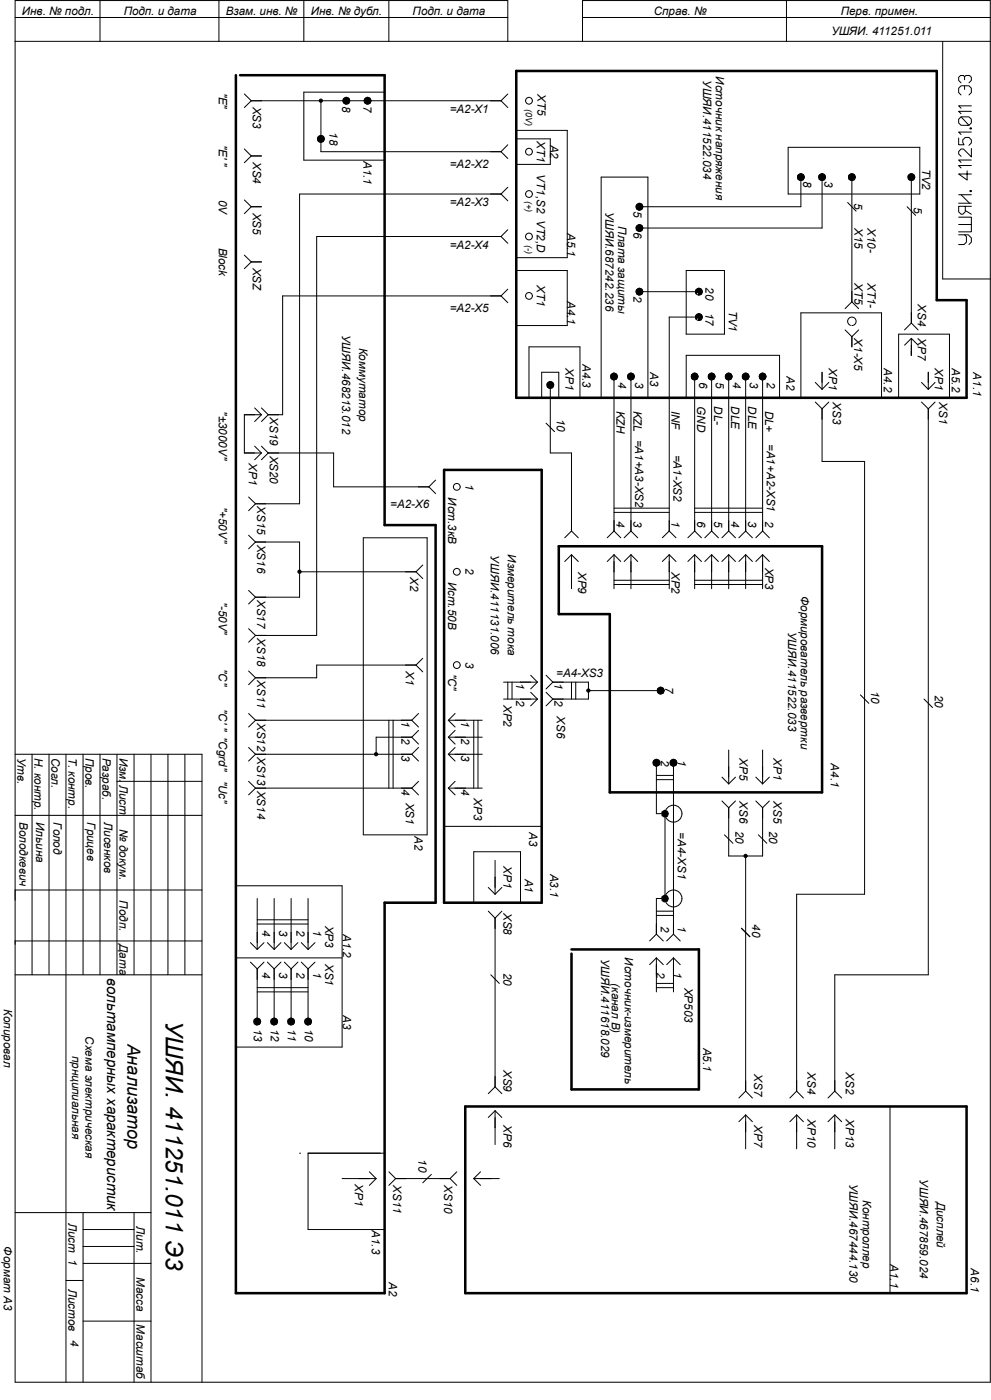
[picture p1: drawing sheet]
<svg xmlns="http://www.w3.org/2000/svg" width="297mm" height="420mm" viewBox="0 0 297 420" stroke-linecap="round" stroke-linejoin="round" font-family="sans-serif">
<g fill="#000" stroke="#000" stroke-width=".3">
<path d="M102.9 29.7l.9-.5 .8 .3 .2 .7-.3 .8-.9 .2-.7-.4z" fill-rule="evenodd"/>
<path d="M109.3 29.7l.8-.5 .8 .3 .3 .7-.3 .8-.9 .2-.7-.4z" fill-rule="evenodd"/>
<path d="M95.2 41.2l.9-.6 .8 .3 .3 .8-.3 .8-.9 .2-.7-.4z" fill-rule="evenodd"/>
<path d="M239.1 52.6l.9-.5 .8 .3 .2 .7-.3 .8-.8 .2-.8-.3z" fill-rule="evenodd"/>
<path d="M245.4 52.6l.9-.5 .8 .3 .3 .7-.3 .8-.9 .2-.7-.3z" fill-rule="evenodd"/>
<path d="M254.4 52.6l.9-.5 .8 .3 .2 .7-.3 .8-.9 .2-.7-.3z" fill-rule="evenodd"/>
<path d="M272.2 52.6l.9-.5 .8 .3 .3 .7-.3 .8-1 .2-.7-.3z" fill-rule="evenodd"/>
<path d="M190.7 67.9l.9-.5 .8 .3 .3 .7-.3 .8-.9 .2-.7-.4z" fill-rule="evenodd"/>
<path d="M190.7 61.6l.9-.6 .8 .3 .3 .7-.3 .8-.9 .3-.7-.4z" fill-rule="evenodd"/>
<path d="M190.7 87l.9-.6 .8 .4 .3 .7-.3 .8-.9 .2-.7-.4z" fill-rule="evenodd"/>
<path d="M208.5 87l.9-.6 .8 .4 .3 .7-.3 .8-.9 .2 .2-1-.9 .6z" fill-rule="evenodd"/>
<path d="M208.5 94.7l.9-.6 .8 .3 .3 .7-.3 .8-.9 .3 .2-1.1-.9 .7z" fill-rule="evenodd"/>
<path d="M164 115l.8-.6 .9 .4 .2 .7-.2 .8-1 .2-.7-.4z" fill-rule="evenodd"/>
<path d="M183.1 112.5l.8-.6 .8 .3 .3 .7-.3 .8-.9 .3-.7-.4z" fill-rule="evenodd"/>
<path d="M188.2 112.5l.9-.6 .8 .3 .2 .7-.3 .8-.9 .3-.7-.4z" fill-rule="evenodd"/>
<path d="M207.3 112.5l.9-.6 .8 .3 .2 .7-.3 .8-.9 .3-.7-.4z" fill-rule="evenodd"/>
<path d="M212.3 112.5l.9-.6 .8 .3 .3 .7-.3 .8-.9 .3-.7-.4z" fill-rule="evenodd"/>
<path d="M217.5 112.5l.8-.6 .8 .3 .3 .7-.3 .8-.9 .3-.7-.4z" fill-rule="evenodd"/>
<path d="M222.5 112.5l.9-.6 .8 .3 .3 .7-.3 .8-.9 .3-.7-.4z" fill-rule="evenodd"/>
<path d="M227.6 112.5l.9-.6 .8 .3 .3 .7-.3 .8-.9 .3-.7-.4z" fill-rule="evenodd"/>
<path d="M197.1 206.7l.9-.6 .8 .4 .3 .6-.3 .9-1 .2-.7-.4z" fill-rule="evenodd"/>
<path d="M195.8 228.3l.9-.5 .8 .3 .3 .7-.4 .8-.8 .2-.8-.4z" fill-rule="evenodd"/>
<path d="M200.9 228.3l.9-.5 .8 .3 .3 .7-.3 .8-1 .2-.6-.4z" fill-rule="evenodd"/>
<path d="M198.4 243.6l.8-.6 .8 .4 .3 .7-.3 .8-.9 .2-.7-.4z" fill-rule="evenodd"/>
<path d="M198.4 269l.8-.5 .8 .3 .3 .7-.3 .8-.9 .3-.7-.4z" fill-rule="evenodd"/>
<path d="M76.2 305.9l.8-.5 .8 .3 .3 .8-.3 .8-.9 .2-.7-.4z" fill-rule="evenodd"/>
<path d="M81.2 305.9l.9-.5 .8 .3 .3 .8-.3 .8-.9 .2-.7-.4z" fill-rule="evenodd"/>
<path d="M86.3 305.9l.9-.5 .8 .3 .3 .8-.3 .8-.9 .2-.7-.4z" fill-rule="evenodd"/>
<path d="M91.4 305.9l.9-.5 .8 .3 .3 .8-.3 .8-.9 .2-.7-.4z" fill-rule="evenodd"/>
<circle cx="96.2" cy="30.2" r=".49"/>
<circle cx="89.8" cy="171.5" r=".49"/>
<circle cx="176.3" cy="207.2" r=".49"/>
<circle cx="112.7" cy="226.3" r=".49"/>
<circle cx="223.5" cy="256.8" r=".49"/>
</g>
<g fill="none" stroke="#000" stroke-width=".3">
<path d="M4.5 5.2h147.7M4.5 12.4h292.3M30 .2v12.2M65.6 .2v12.2M91.1 .2v12.2M116.5 .2v12.2M152.2 12.4v-12.2h-147.7v414.5h292.3v-414.5h-122.2v12.2M174.6 5.2h122.2M235.7 .2v12.2M282.5 12.4v71.3h14.3M73.2 28.2l2.1 2M75.3 30.2h74.9"/>
<path d="M75.3 30.2l-2.1 2.1M96.2 30.2v15.3h54M115.3 27.6h-24.2v20.4h24.2M150.2 30.2l2 2.1M152.2 28.2l-2 2M154.7 39.1h15.3v38.2h-15.3M288 28.5l-.7-.7v-1.3l.7-.8h2.4l.7 .8v1.3l-.7 .7M288 35.1h2.4l.7 .7v1.1l-.7 .7h-2.4l-.7-.7v-1.1zM288 35.1l2.4 2.5M289.1 23.9v-.9l-.3-.4h-.9l-.6 .6v.9l.7 .7M289.1 23l.4-.4h1.1l.5 .6v.9l-.7 .7M289.1 25.7v1.1"/>
<path d="M290.7 38.4h.4v.3h-.4zM291.1 31.7h-3.8l.7 .8M291.1 33.4h-3.8l.7 .7M291.1 39.6h-3.8l.7 .7M73.2 44.7l2.1 2.1M73.2 60l2.1 2M75.3 46.8h3.1M75.3 46.8l-2.1 2M150.2 58.2h-60.4v92.9h-13.2M150.2 58.2l2 2M150.2 45.5l2 2M152.2 56.2l-2 2"/>
<path d="M152.2 43.4l-2 2.1M154.7 41.7h10.2v7.6h-10.2M236.2 44.2h39.5v14h-39.5zM240 53.1v8.9h-48.4M246.4 53.1v15.3h-54.8M255.3 53.1v37.5M273.1 53.1v43.8M287.3 58.4h3.8M287.3 41.4v2h1.6l-.4-.7v-.7l.8-.8h1.1l.7 .8v.9l-.7 .7M288 58.4l2.6 2.6M289.9 51.3v2.7l-2.6-1.8h3.8M290.7 57.1h.4v.4h-.4z"/>
<path d="M291.1 44.5v2.6l-2.3-2.4h-.8l-.7 .8v.7l.7 .7M291.1 48h-3.8l.7 .7M291.1 49.7h-3.8l.7 .7M73.2 76.5l2.1 2.1M75.3 62h3.1M75.3 62l-2.1 2.1M75.3 78.6h3.1M75.3 78.6l-2.1 2M150.2 71h-55.3v119.6h-18.3M150.2 71l2 2M152.2 68.9l-2 2.1M254 60.7l2.6 2.6"/>
<path d="M271.9 62l2.5 2.6M287.3 65.2h3.8v4.4h-3.8M287.3 70.4h2.9l.9 1v1.2l-.7 .8M287.3 61h3.8M287.3 67.4h3.8M289.1 70.4l.5 .6v1.6l-.7 .8h-1.6M289.3 61.9v1.6l-.8 .8h-.5l-.7-.8v-1.6h3.8M289.3 63.2l1.8 1.1M150.2 88.8h-65.5v35.6h-4.3M150.2 88.8l2 2M152.2 86.7l-2 2.1M154.7 81.2h15.3v16.5h-15.3"/>
<path d="M191.6 87.5h17.9M205.7 81.2h11.4v19h-11.4zM209.5 95.1h-8.9v64.2M253.3 99l2 2M254.9 97.6a1.27 1.27 0 0 1-.5-2.1 1.27 1.27 0 0 1 2.1 .4 1.27 1.27 0 0 1-1.2 1.8M255.3 90.6l2 2M255.3 90.6l-2 2M257.3 99l-2 2M273.1 96.9l2.1 2.1M273.1 96.9l-2 2.1M158.5 119.3v-15.2h15.3v15.2M162.3 119.3v-7.6h5.2v7.6"/>
<path d="M164.9 115.5v20.4h6.4v23.4M180.2 119.3v-66.2h14v66.2M184 112.9v46.4M189.1 112.9v46.4M205.7 119.3v-12.7h27.9v12.7M208.2 112.9v46.4M213.3 112.9v46.4M218.4 112.9v46.4M223.5 112.9v46.4M228.6 112.9v46.4M244.3 114.7l2.1 2.1M246.4 111.7v5.1"/>
<path d="M248.4 114.7l-2 2.1M252.8 119.3h-12.8v-25.4h24.2v25.4M255.3 101v3.1M269.3 119.3v-19.1h15.3v19.1M273.1 101.5v5.1M273.1 101.5l-2 2M273.1 101.5l2.1 2M276.2 114.7l2 2.1M278.2 111.7v5.1M280.2 114.7l-2 2.1M76.3 133.9l2.1 2M76.3 122.4l2.1 2"/>
<path d="M78.4 124.4h-5.2v11.5h5.2M78.4 133.9l2 2M78.4 135.9l-2.1 2M78.4 122.4l2 2M78.4 124.4l-2.1 2M80.4 135.9h19.6v10.1h28.5M80.4 135.9l-2 2M80.4 124.4l-2 2M163.7 127l2.5 2.5M244.3 120.6l2.1 2M246.4 122.6v15.8h12.7v129.9h-20.3v59M248.4 120.6l-2 2"/>
<path d="M276.2 120.6l2 2M278.2 122.6v169.8h-28v34.9M280.2 120.6l-2 2M74.5 149.1l2.1 2M76.6 151.1l-2.1 2.1M128.5 146l2.1 2.1M130.6 144l-2.1 2M171.3 159.3l-2.1 2M171.3 159.3l2 2M184 159.3l-2 2M184 159.3l2.1 2M184 152.4h16.6"/>
<path d="M184 153.7h16.6M189.1 159.3l-2 2M189.1 159.3l2 2M200.6 159.3l-2.1 2M200.6 159.3l2 2M208.2 159.3l-2 2M208.2 159.3l2 2M208.2 152.4h20.4M208.2 153.7h20.4M213.3 159.3l-2.1 2M213.3 159.3l2 2M218.4 159.3l-2 2"/>
<path d="M218.4 159.3l2 2M223.5 159.3l-2.1 2M223.5 159.3l2 2M228.6 159.3l-2.1 2M228.6 159.3l2 2M74.5 160.6l2.1 2M74.5 177.1l2.1 2.1M76.6 162.6h13.2v16.6h-13.2M76.6 162.6l-2.1 2M76.6 179.2l-2.1 2M89.8 171.5h34.9M108.9 161.3h19.1v89.1h-19.1z"/>
<path d="M124.7 171.5l2 2.1M126.7 169.5l-2 2M171.3 166.4v10.2M171.3 166.4l-2.1 2M171.3 166.4l2 2M184 166.4v10.2M184 174.1h16.6M184 175.3h16.6M184 166.4l2.1 2M184 166.4l-2 2M189.1 166.4v10.2M189.1 166.4l-2 2"/>
<path d="M189.1 166.4l2 2M200.6 166.4v10.2M200.6 166.4l2 2M200.6 166.4l-2.1 2M208.2 166.4v10.2M208.2 174.1h20.4M208.2 175.3h20.4M208.2 166.4l2 2M208.2 166.4l-2 2M213.3 166.4v10.2M213.3 166.4l2 2M213.3 166.4l-2.1 2"/>
<path d="M218.4 166.4v10.2M218.4 166.4l2 2M218.4 166.4l-2 2M223.5 166.4v10.2M223.5 166.4l2 2M223.5 166.4l-2.1 2M228.6 166.4v10.2M228.6 166.4l2 2M228.6 166.4l-2.1 2M74.5 188.6l2.1 2M76.6 190.6l-2.1 2.1M124.7 199.5h-29.8v3.8h-18.3"/>
<path d="M124.7 199.5l2 2M126.7 197.5l-2 2M74.5 201.3l2.1 2M74.5 214l2.1 2.1M76.6 216.1h46.8M76.6 203.3l-2.1 2.1M76.6 216.1l-2.1 2M116.5 216.1v20.3M117.8 216.1v20.3M123.4 216.1l2 2M125.4 219.1l-2 2M125.4 214l-2 2.1"/>
<path d="M134.4 216.1h10.1M134.4 216.1l2 2M136.4 219.1l-2 2M136.4 214l-2 2.1M142 216.1v20.3M143.3 216.1v20.3M150.9 204.6h10.2M150.9 209.7h10.2M152.2 204.6v5.1M153.5 204.6v5.1M159 202.6l2.1 2M159 207.7l2.1 2"/>
<path d="M161.1 204.6l-2.1 2.1M161.1 209.7l-2.1 2.1M163.7 202.6l2 2M163.7 207.7l2 2M165.7 204.6h10.7v5.1h-10.7M165.7 204.6l-2 2.1M165.7 209.7l-2 2.1M171.3 204.6v5.1M172.6 204.6v5.1M176.4 207.2h21.6M257.9 208.4l2.5 2.6M276.9 209.7l2.6 2.6"/>
<path d="M4.5 226.3h56v188.4M9.6 226.3v66.1M14.7 226.3v66.1M19.8 226.3v188.4M24.9 226.3v66.1M30 226.3v66.1M35.1 234.4h25.4M35.1 226.3v66.1M40.2 226.3v66.1M45.3 226.3v188.4M50.3 226.3v66.1M55.4 226.3v66.1"/>
<path d="M74.5 234.4l2.1 2M74.5 224.2l2.1 2.1M76.6 226.3h46.8M76.6 236.4h46.8M76.6 236.4l-2.1 2.1M76.6 226.3l-2.1 2M123.4 221.1h-10.7v5.2M123.4 221.1l2 2.1M123.4 236.4l2 2.1M123.4 226.3l2 2M125.4 234.4l-2 2M125.4 224.2l-2 2.1"/>
<path d="M134.4 221.1h10.1M134.4 221.1l2 2.1M134.4 226.3h10.1M134.4 236.4h10.1M134.4 236.4l2 2.1M134.4 226.3l2 2M136.4 234.4l-2 2M136.4 224.2l-2 2.1M196.7 228.8v15.3h2.6M196.7 233.9h5.1M196.7 232.6h5.1M201.8 228.8v51.4"/>
<path d="M216.4 233.1l2 2.1M218.4 225v10.2M220.4 233.1l-2 2.1M226.5 233.1l2.1 2.1M228.6 225v10.2M230.6 233.1l-2 2.1M4.5 244.6h56M133.1 247.9h29.2M148.4 258.1v10.2M199.3 244.1v25.4M216.4 240.3l2 2M217.1 250.4l2.6 2.6"/>
<path d="M218.4 242.3v14.5h10.2v-14.5M220.4 240.3l-2 2M223.5 256.8v70.5M226.5 240.3l2.1 2M227.3 250.4l2.5 2.6M230.6 240.3l-2 2M4.5 267h56M70.7 265.7h31.8v48.4h-31.8M77.1 275.9h15.2M77.1 277.2h15.2M77.1 269.5v15.3M82.2 269.5v15.3"/>
<path d="M87.2 269.5v15.3M92.3 269.5v15.3M142 270.8v-15.3h14v15.3M146.3 266.2l2.1 2.1M146.3 273.3l2.1 2.1M148.4 275.4v50.7M150.4 266.2l-2 2.1M150.4 273.3l-2 2.1M196.7 274.6h5.1M196.7 273.3h5.1M199.3 269.5h-2.6v10.7M222.2 278.5l2.5 2.5"/>
<path d="M4.5 282.3h56M4.5 292.4h56M70.7 287.4h31.8M75.1 282.8l2 2M75.1 288.6l2 2.1M77.1 296.3h15.2M77.1 297.6h15.2M77.1 290.7v15.8M79.1 282.8l-2 2M79.1 288.6l-2 2.1M80.1 282.8l2.1 2M80.1 288.6l2.1 2.1"/>
<path d="M82.2 290.7v15.8M84.2 282.8l-2 2M84.2 288.6l-2 2.1M85.2 282.8l2 2M85.2 288.6l2 2.1M87.2 290.7v15.8M89.3 282.8l-2.1 2M89.3 288.6l-2.1 2.1M90.3 282.8l2 2M90.3 288.6l2 2.1M92.3 290.7v15.8M94.4 282.8l-2.1 2"/>
<path d="M94.4 288.6l-2.1 2.1M147.1 292.4l2.5 2.6M196.7 287.4v10.2M196.7 287.4l2.1 2M196.7 287.4l-2 2M196.7 296.3h5.1M196.7 295h5.1M196.7 280.2l-2 2.1M196.7 280.2l2.1 2.1M201.8 287.4v10.2M201.8 287.4l2.1 2M201.8 287.4l-2 2"/>
<path d="M201.8 280.2l-2 2.1M201.8 280.2l2.1 2.1M148.4 333.2v10.2M148.4 326.1l-2.1 2M148.4 326.1l2 2M148.4 333.2l2 2M148.4 333.2l-2.1 2M223.5 334.5v10.1M223.5 334.5l2 2M223.5 334.5l-2.1 2M223.5 327.3l-2.1 2.1M223.5 327.3l2 2.1"/>
<path d="M238.8 334.5v10.1M238.8 334.5l2 2M238.8 334.5l-2.1 2M238.8 327.3l-2.1 2.1M238.8 327.3l2 2.1M250.2 334.5v10.1M250.2 334.5l2.1 2M250.2 334.5l-2 2M250.2 327.3l-2 2.1M250.2 327.3l2.1 2.1M266.7 331.9v56M89.8 345.9h.1"/>
<path d="M102.5 353.6h10.2M110.7 351.5l2 2.1M112.7 353.6l-2 2M115.3 345.9h-23v23h23M116.5 351.5l2.1 2.1M118.6 353.6h16.3M118.6 353.6l-2.1 2M129.3 352.3l-2.6 2.5M134.9 353.6l2 2M136.9 351.5l-2 2.1M142 353.6h7.6M142 353.6l2 2"/>
<path d="M144 351.5l-2 2.1M4.5 363.8h40.8M24.9 368.9h15.3M24.9 373.9h15.3M24.9 379h20.4M24.9 363.8v50.9M40.2 363.8v50.9M19.8 384.1h5.1M24.9 396.3h20.4"/>
<circle cx="103.8" cy="30.2" r="1.02"/>
<circle cx="110.2" cy="30.2" r="1.02"/>
<circle cx="158.5" cy="30.2" r="1.02"/>
<circle cx="96.2" cy="41.7" r="1.02"/>
<circle cx="158.5" cy="58.2" r="1.02"/>
<circle cx="158.5" cy="45.5" r="1.02"/>
<circle cx="240" cy="53.1" r="1.02"/>
<circle cx="246.4" cy="53.1" r="1.02"/>
<circle cx="255.3" cy="53.1" r="1.02"/>
<circle cx="273.1" cy="53.1" r="1.02"/>
<circle cx="158.5" cy="71" r="1.02"/>
<circle cx="191.6" cy="62" r="1.02"/>
<circle cx="191.6" cy="68.4" r="1.02"/>
<circle cx="158.5" cy="88.8" r="1.02"/>
<circle cx="191.6" cy="87.5" r="1.02"/>
<circle cx="209.5" cy="87.5" r="1.02"/>
<circle cx="209.5" cy="95.1" r="1.02"/>
<circle cx="164.9" cy="115.5" r="1.02"/>
<circle cx="184" cy="112.9" r="1.02"/>
<circle cx="189.1" cy="112.9" r="1.02"/>
<circle cx="208.2" cy="112.9" r="1.02"/>
<circle cx="213.3" cy="112.9" r="1.02"/>
<circle cx="218.4" cy="112.9" r="1.02"/>
<circle cx="223.5" cy="112.9" r="1.02"/>
<circle cx="228.6" cy="112.9" r="1.02"/>
<circle cx="136.9" cy="146.1" r="1.02"/>
<circle cx="136.9" cy="171.5" r="1.02"/>
<circle cx="136.9" cy="199.5" r="1.02"/>
<circle cx="198" cy="207.2" r="1.02"/>
<circle cx="196.7" cy="228.8" r="1.02"/>
<circle cx="201.8" cy="228.8" r="1.02"/>
<circle cx="201.8" cy="244.1" r="2.54"/>
<circle cx="201.8" cy="269.5" r="2.54"/>
<circle cx="77.1" cy="306.5" r="1.02"/>
<circle cx="82.2" cy="306.5" r="1.02"/>
<circle cx="87.2" cy="306.5" r="1.02"/>
<circle cx="92.3" cy="306.5" r="1.02"/>
</g>
<path d="M70.7 22.6v365.3h44.6v-117.1h15.3v-113.3h-15.3v-134.9h-43.3M154.7 21.3h126.1v68.7h8.9v29.3h-135zM133.1 141h29.2v129.8h-29.2zM167.5 163.9h78.9v73.8h-63.6v-53.5h-15.3zM171.3 284.8h38.2v42h-38.2v-40.7M139.4 331.9h150.3v56h-150.3z" fill="none" stroke="#000" stroke-width=".76"/>
<text font-size="7.2" x="49.7" y="306.2" transform="rotate(90 49.7 306.2)">УШЯИ. 411251.011 Э3</text>
<text font-size="5.4" x="38.2" y="313.1" transform="rotate(90 38.2 313.1)">Анализатор</text>
<text font-size="4.5" x="32.1" y="293.5" transform="rotate(90 32.1 293.5)">вольтамперных характеристик</text>
<g font-size="3.5">
<text x="6.6" y="4.4">Инв. № подл.</text>
<text x="37.1" y="4.4">Подп. и дата</text>
<text x="67.7" y="4.4">Взам. инв. №</text>
<text x="93.1" y="4.4">Инв. № дубл.</text>
<text x="123.7" y="4.4">Подп. и дата</text>
<text x="196" y="4.4">Справ. №</text>
<text x="252" y="4.4">Перв. примен.</text>
<text x="249.2" y="10.5">УШЯИ. 411251.011</text>
<text x="214.6" y="22.9" transform="rotate(90 214.6 22.9)">Источник напряжения</text>
<text x="65.6" y="27.8" transform="rotate(90 65.6 27.8)">&quot;E&quot;</text>
<text x="161.1" y="28.2" transform="rotate(90 161.1 28.2)">ХТ5</text>
<text x="210.8" y="24" transform="rotate(90 210.8 24)">УШЯИ.411522.034</text>
<text x="75.8" y="32" transform="rotate(90 75.8 32)">XS3</text>
<text x="102.5" y="31.7" transform="rotate(90 102.5 31.7)">8</text>
<text x="108.9" y="31.7" transform="rotate(90 108.9 31.7)">7</text>
<text x="134.8" y="33.9">=A2-X1</text>
<text x="98.7" y="39.7" transform="rotate(90 98.7 39.7)">18</text>
<text x="65.6" y="43.5" transform="rotate(90 65.6 43.5)">&quot;E' &quot;</text>
<text x="160.9" y="42.2" transform="rotate(90 160.9 42.2)">ХТ1</text>
<text x="164.9" y="43.3" transform="rotate(90 164.9 43.3)">A2</text>
<text x="75.8" y="48.5" transform="rotate(90 75.8 48.5)">XS4</text>
<text x="108.9" y="48.2" transform="rotate(90 108.9 48.2)">A1.1</text>
<text x="134.8" y="50.4">=A2-X2</text>
<text x="160.9" y="52.3" transform="rotate(90 160.9 52.3)">VT1,S2 VT2,D</text>
<text x="276.4" y="50.6" transform="rotate(90 276.4 50.6)">TV2</text>
<text x="65.6" y="59.9" transform="rotate(90 65.6 59.9)">0V</text>
<text x="240.8" y="54.4" transform="rotate(90 240.8 54.4)">8</text>
<text x="247.1" y="54.4" transform="rotate(90 247.1 54.4)">3</text>
<text x="75.8" y="63.8" transform="rotate(90 75.8 63.8)">XS5</text>
<text x="134.8" y="61.9">=A2-X3</text>
<text x="181.5" y="63.5" transform="rotate(90 181.5 63.5)">УШЯИ.687242.236</text>
<text x="189.8" y="63.3" transform="rotate(90 189.8 63.3)">5</text>
<text x="256" y="60.7" transform="rotate(90 256 60.7)">5</text>
<text x="273.9" y="62" transform="rotate(90 273.9 62)">5</text>
<text x="170" y="69.8" transform="rotate(90 170 69.8)">A5.1</text>
<text x="185.3" y="67.9" transform="rotate(90 185.3 67.9)">Плата защиты</text>
<text x="189.8" y="69.7" transform="rotate(90 189.8 69.7)">6</text>
<text x="256.1" y="68.4" transform="rotate(90 256.1 68.4)">X15</text>
<text x="260" y="68.4" transform="rotate(90 260 68.4)">X10-</text>
<text x="65.6" y="74.3" transform="rotate(90 65.6 74.3)">Block</text>
<text x="134.8" y="74.6">=A2-X4</text>
<text x="75.8" y="80.3" transform="rotate(90 75.8 80.3)">XSZ</text>
<text x="160.9" y="85.6" transform="rotate(90 160.9 85.6)">XT1</text>
<text x="189.8" y="88.8" transform="rotate(90 189.8 88.8)">2</text>
<text x="211.5" y="86.2" transform="rotate(90 211.5 86.2)">20</text>
<text x="256.1" y="85" transform="rotate(90 256.1 85)">ХТ5</text>
<text x="260" y="85" transform="rotate(90 260 85)">XT1-</text>
<text x="134.8" y="93.7">=A2-X5</text>
<text x="170" y="90.2" transform="rotate(90 170 90.2)">A4.1</text>
<text x="211.5" y="93.9" transform="rotate(90 211.5 93.9)">17</text>
<text x="218.4" y="93.2" transform="rotate(90 218.4 93.2)">TV1</text>
<text x="275.1" y="91.3" transform="rotate(90 275.1 91.3)">XS4</text>
<text x="102.5" y="100.5" transform="rotate(90 102.5 100.5)">УШЯИ.468213.012</text>
<text x="256" y="101.5" transform="rotate(90 256 101.5)">X1-Х5</text>
<text x="275.1" y="101.5" transform="rotate(90 275.1 101.5)">XP7</text>
<text x="107.7" y="104.3" transform="rotate(90 107.7 104.3)">Коммутатор</text>
<text x="169.5" y="110.4" transform="rotate(90 169.5 110.4)">XP1</text>
<text x="174.5" y="109.1" transform="rotate(90 174.5 109.1)">A4.3</text>
<text x="194.9" y="111.7" transform="rotate(90 194.9 111.7)">A3</text>
<text x="235.7" y="112.9" transform="rotate(90 235.7 112.9)">A2</text>
<text x="248.4" y="110.4" transform="rotate(90 248.4 110.4)">XP1</text>
<text x="264.9" y="110.4" transform="rotate(90 264.9 110.4)">A4.2</text>
<text x="280.2" y="110.4" transform="rotate(90 280.2 110.4)">XP1</text>
<text x="285.3" y="110.4" transform="rotate(90 285.3 110.4)">A5.2</text>
<text x="291.7" y="111.7" transform="rotate(90 291.7 111.7)">A1.1</text>
<text x="185.3" y="114.5" transform="rotate(90 185.3 114.5)">4</text>
<text x="190.4" y="114.5" transform="rotate(90 190.4 114.5)">3</text>
<text x="209.5" y="114.5" transform="rotate(90 209.5 114.5)">6</text>
<text x="214.6" y="114.5" transform="rotate(90 214.6 114.5)">5</text>
<text x="219.7" y="114.5" transform="rotate(90 219.7 114.5)">4</text>
<text x="224.7" y="114.5" transform="rotate(90 224.7 114.5)">3</text>
<text x="229.9" y="114.5" transform="rotate(90 229.9 114.5)">2</text>
<text x="65.6" y="123.4" transform="rotate(90 65.6 123.4)">&quot;±3000V&quot;</text>
<text x="80.9" y="125.2" transform="rotate(90 80.9 125.2)">XS19</text>
<text x="166.9" y="125.7" transform="rotate(90 166.9 125.7)">10</text>
<text x="184.7" y="123.1" transform="rotate(90 184.7 123.1)">KZH</text>
<text x="189.8" y="123.1" transform="rotate(90 189.8 123.1)">KZL =A1+A3-XS2</text>
<text x="201.3" y="123.1" transform="rotate(90 201.3 123.1)">INF</text>
<text x="208.9" y="121.9" transform="rotate(90 208.9 121.9)">GND</text>
<text x="214" y="121.9" transform="rotate(90 214 121.9)">DL-</text>
<text x="219.1" y="121.9" transform="rotate(90 219.1 121.9)">DLE</text>
<text x="224.2" y="121.9" transform="rotate(90 224.2 121.9)">DLE</text>
<text x="229.3" y="123.1" transform="rotate(90 229.3 123.1)">DL+</text>
<text x="249.6" y="120.6" transform="rotate(90 249.6 120.6)">XS3</text>
<text x="281.5" y="120.6" transform="rotate(90 281.5 120.6)">XS1</text>
<text x="80.9" y="136.7" transform="rotate(90 80.9 136.7)">XS20</text>
<text x="201.8" y="136.4" transform="rotate(90 201.8 136.4)">=A1-XS2</text>
<text x="229.9" y="133.2" transform="rotate(90 229.9 133.2)">=A1+A2-XS1</text>
<text x="74.5" y="138.9" transform="rotate(90 74.5 138.9)">XP1</text>
<text x="134.4" y="149.1" transform="rotate(90 134.4 149.1)">Ист.3кВ</text>
<text x="139.5" y="145.1" transform="rotate(90 139.5 145.1)">1</text>
<text x="65.6" y="152.1" transform="rotate(90 65.6 152.1)">&quot;+50V&quot;</text>
<text x="77.1" y="151.9" transform="rotate(90 77.1 151.9)">XS15</text>
<text x="117" y="152.3">=A2-X6</text>
<text x="184.7" y="156.3" transform="rotate(90 184.7 156.3)">4</text>
<text x="189.8" y="156.3" transform="rotate(90 189.8 156.3)">3</text>
<text x="201.3" y="156.3" transform="rotate(90 201.3 156.3)">1</text>
<text x="208.9" y="156.3" transform="rotate(90 208.9 156.3)">6</text>
<text x="214" y="156.3" transform="rotate(90 214 156.3)">5</text>
<text x="219.1" y="156.3" transform="rotate(90 219.1 156.3)">4</text>
<text x="224.2" y="156.3" transform="rotate(90 224.2 156.3)">3</text>
<text x="229.3" y="156.3" transform="rotate(90 229.3 156.3)">2</text>
<text x="77.1" y="163.4" transform="rotate(90 77.1 163.4)">XS16</text>
<text x="147.1" y="166.6" transform="rotate(90 147.1 166.6)">УШЯИ.411131.006</text>
<text x="152.2" y="166.3" transform="rotate(90 152.2 166.3)">Измеритель тока</text>
<text x="122.9" y="173.2" transform="rotate(90 122.9 173.2)">X2</text>
<text x="139.5" y="170.5" transform="rotate(90 139.5 170.5)">2</text>
<text x="173.3" y="171.5" transform="rotate(90 173.3 171.5)">XP9</text>
<text x="201.3" y="171.5" transform="rotate(90 201.3 171.5)">XP2</text>
<text x="229.3" y="170.3" transform="rotate(90 229.3 170.3)">XP3</text>
<text x="77.1" y="179.9" transform="rotate(90 77.1 179.9)">XS17</text>
<text x="134.4" y="174.5" transform="rotate(90 134.4 174.5)">Ист.50В</text>
<text x="240" y="178.8" transform="rotate(90 240 178.8)">Формирователь развертки</text>
<text x="65.6" y="180.5" transform="rotate(90 65.6 180.5)">&quot;-50V&quot;</text>
<text x="77.1" y="191.4" transform="rotate(90 77.1 191.4)">XS18</text>
<text x="236.2" y="189.6" transform="rotate(90 236.2 189.6)">УШЯИ.411522.033</text>
<text x="65.6" y="200.8" transform="rotate(90 65.6 200.8)">&quot;C&quot;</text>
<text x="121.7" y="201.2" transform="rotate(90 121.7 201.2)">X1</text>
<text x="134.4" y="202.1" transform="rotate(90 134.4 202.1)">&quot;С&quot;</text>
<text x="139.5" y="198.5" transform="rotate(90 139.5 198.5)">3</text>
<text x="166.7" y="203.2">=A4-XS3</text>
<text x="77.1" y="204.1" transform="rotate(90 77.1 204.1)">XS11</text>
<text x="154.7" y="204.9" transform="rotate(90 154.7 204.9)">1</text>
<text x="154.7" y="210" transform="rotate(90 154.7 210)">2</text>
<text x="166.2" y="204.9" transform="rotate(90 166.2 204.9)">1</text>
<text x="166.2" y="210" transform="rotate(90 166.2 210)">2</text>
<text x="199.3" y="206.2" transform="rotate(90 199.3 206.2)">7</text>
<text x="261.1" y="207.2" transform="rotate(90 261.1 207.2)">10</text>
<text x="280.2" y="208.4" transform="rotate(90 280.2 208.4)">20</text>
<text x="65.6" y="212.7" transform="rotate(90 65.6 212.7)">&quot;C' &quot; &quot;Cgrd&quot;</text>
<text x="150.9" y="211.5" transform="rotate(90 150.9 211.5)">XP2</text>
<text x="166.9" y="214.8" transform="rotate(90 166.9 214.8)">XS6</text>
<text x="77.1" y="216.8" transform="rotate(90 77.1 216.8)">XS12</text>
<text x="120.4" y="216.4" transform="rotate(90 120.4 216.4)">1</text>
<text x="120.4" y="221.4" transform="rotate(90 120.4 221.4)">2</text>
<text x="138.2" y="216.4" transform="rotate(90 138.2 216.4)">1</text>
<text x="138.2" y="221.4" transform="rotate(90 138.2 221.4)">2</text>
<text x="5.2" y="227.3" transform="rotate(90 5.2 227.3)">Утв.</text>
<text x="10.3" y="227.3" transform="rotate(90 10.3 227.3)">Н. контр.</text>
<text x="15.4" y="227.3" transform="rotate(90 15.4 227.3)">Согл.</text>
<text x="20.5" y="227.3" transform="rotate(90 20.5 227.3)">Т. контр.</text>
<text x="25.6" y="227.3" transform="rotate(90 25.6 227.3)">Пров.</text>
<text x="30.7" y="227.3" transform="rotate(90 30.7 227.3)">Разраб.</text>
<text x="35.8" y="227.3" transform="rotate(90 35.8 227.3)">Изм.</text>
<text x="77.1" y="227" transform="rotate(90 77.1 227)">XS13</text>
<text x="120.4" y="226.5" transform="rotate(90 120.4 226.5)">3</text>
<text x="138.2" y="226.5" transform="rotate(90 138.2 226.5)">3</text>
<text x="221.7" y="227.5" transform="rotate(90 221.7 227.5)">XP5</text>
<text x="231.8" y="227.5" transform="rotate(90 231.8 227.5)">XP1</text>
<text x="198" y="228.1" transform="rotate(90 198 228.1)">2</text>
<text x="203.1" y="228.1" transform="rotate(90 203.1 228.1)">1</text>
<text x="249" y="229" transform="rotate(90 249 229)">A4.1</text>
<text x="35.8" y="235.4" transform="rotate(90 35.8 235.4)">Лист</text>
<text x="65.6" y="234.3" transform="rotate(90 65.6 234.3)">&quot;Uc&quot;</text>
<text x="77.1" y="237.2" transform="rotate(90 77.1 237.2)">XS14</text>
<text x="120.4" y="236.7" transform="rotate(90 120.4 236.7)">4</text>
<text x="138.2" y="236.7" transform="rotate(90 138.2 236.7)">4</text>
<text x="142" y="239.5" transform="rotate(90 142 239.5)">XP3</text>
<text x="121.7" y="240.7" transform="rotate(90 121.7 240.7)">XS1</text>
<text x="221.7" y="240.3" transform="rotate(90 221.7 240.3)">XS6</text>
<text x="231.8" y="240.3" transform="rotate(90 231.8 240.3)">XS5</text>
<text x="5.8" y="246.6" transform="rotate(90 5.8 246.6)">Володкевич</text>
<text x="10.9" y="246.6" transform="rotate(90 10.9 246.6)">Ильина</text>
<text x="16" y="246.6" transform="rotate(90 16 246.6)">Голод</text>
<text x="26.2" y="246.6" transform="rotate(90 26.2 246.6)">Грицев</text>
<text x="31.2" y="246.6" transform="rotate(90 31.2 246.6)">Лисенков</text>
<text x="35.8" y="248.7" transform="rotate(90 35.8 248.7)">№ докум.</text>
<text x="124.2" y="250.8" transform="rotate(90 124.2 250.8)">A2</text>
<text x="158.6" y="249.6" transform="rotate(90 158.6 249.6)">A3</text>
<text x="203.1" y="249.7" transform="rotate(90 203.1 249.7)">=A4-XS1</text>
<text x="220.4" y="249.2" transform="rotate(90 220.4 249.2)">20</text>
<text x="230.5" y="249.2" transform="rotate(90 230.5 249.2)">20</text>
<text x="150.9" y="259.8" transform="rotate(90 150.9 259.8)">XP1</text>
<text x="157.3" y="263.6" transform="rotate(90 157.3 263.6)">A1</text>
<text x="164.9" y="262.1" transform="rotate(90 164.9 262.1)">A3.1</text>
<text x="35.8" y="270" transform="rotate(90 35.8 270)">Подп.</text>
<text x="150.9" y="273.9" transform="rotate(90 150.9 273.9)">XS8</text>
<text x="78.6" y="279" transform="rotate(90 78.6 279)">4</text>
<text x="83.7" y="279" transform="rotate(90 83.7 279)">3</text>
<text x="88.8" y="279" transform="rotate(90 88.8 279)">2</text>
<text x="93.9" y="279" transform="rotate(90 93.9 279)">1</text>
<text x="97.5" y="277.7" transform="rotate(90 97.5 277.7)">XP3</text>
<text x="102.8" y="280.2" transform="rotate(90 102.8 280.2)">А1.2</text>
<text x="198" y="277.7" transform="rotate(90 198 277.7)">2</text>
<text x="203.1" y="277.7" transform="rotate(90 203.1 277.7)">1</text>
<text x="225.5" y="277.2" transform="rotate(90 225.5 277.2)">40</text>
<text x="35.8" y="283.3" transform="rotate(90 35.8 283.3)">Дата</text>
<text x="180.2" y="287.6" transform="rotate(90 180.2 287.6)">УШЯИ.411618.029</text>
<text x="187.3" y="287.2" transform="rotate(90 187.3 287.2)">Источник-измеритель</text>
<text x="78.6" y="291.7" transform="rotate(90 78.6 291.7)">4</text>
<text x="83.7" y="291.7" transform="rotate(90 83.7 291.7)">3</text>
<text x="88.8" y="291.7" transform="rotate(90 88.8 291.7)">2</text>
<text x="93.9" y="291.7" transform="rotate(90 93.9 291.7)">1</text>
<text x="97.5" y="289.1" transform="rotate(90 97.5 289.1)">XS1</text>
<text x="150.9" y="291.8" transform="rotate(90 150.9 291.8)">20</text>
<text x="196.8" y="291.5" transform="rotate(90 196.8 291.5)">2</text>
<text x="201.8" y="291.5" transform="rotate(90 201.8 291.5)">1</text>
<text x="183.3" y="295" transform="rotate(90 183.3 295)">(канал В)</text>
<text x="205.1" y="296.3" transform="rotate(90 205.1 296.3)">XP503</text>
<text x="1.1" y="302.6" transform="rotate(90 1.1 302.6)">Копировал</text>
<text x="102.8" y="304.5" transform="rotate(90 102.8 304.5)">А3</text>
<text x="25.6" y="310.9" transform="rotate(90 25.6 310.9)">Схема электрическая</text>
<text x="76.1" y="308.6" transform="rotate(90 76.1 308.6)">13</text>
<text x="81.2" y="308.6" transform="rotate(90 81.2 308.6)">12</text>
<text x="86.3" y="308.6" transform="rotate(90 86.3 308.6)">11</text>
<text x="91.4" y="308.6" transform="rotate(90 91.4 308.6)">10</text>
<text x="21.7" y="316.7" transform="rotate(90 21.7 316.7)">прнципиальная</text>
<text x="210.8" y="314.3" transform="rotate(90 210.8 314.3)">A5.1</text>
<text x="150.9" y="320.9" transform="rotate(90 150.9 320.9)">XS9</text>
<text x="226" y="322.2" transform="rotate(90 226 322.2)">XS7</text>
<text x="242" y="321.7" transform="rotate(90 242 321.7)">XS4</text>
<text x="253.5" y="321.7" transform="rotate(90 253.5 321.7)">XS2</text>
<text x="242" y="335.7" transform="rotate(90 242 335.7)">XP10</text>
<text x="253.5" y="335.7" transform="rotate(90 253.5 335.7)">XP13</text>
<text x="150.9" y="337.5" transform="rotate(90 150.9 337.5)">XP6</text>
<text x="226" y="337.5" transform="rotate(90 226 337.5)">XP7</text>
<text x="125.5" y="347.8" transform="rotate(90 125.5 347.8)">10</text>
<text x="275.7" y="353.8" transform="rotate(90 275.7 353.8)">УШЯИ.467859.024</text>
<text x="106.4" y="355.3" transform="rotate(90 106.4 355.3)">XP1</text>
<text x="117.8" y="355.6" transform="rotate(90 117.8 355.6)">XS11</text>
<text x="133.1" y="355.6" transform="rotate(90 133.1 355.6)">XS10</text>
<text x="254.6" y="355" transform="rotate(90 254.6 355)">УШЯИ.467444.130</text>
<text x="258.6" y="359.9" transform="rotate(90 258.6 359.9)">Контроллер</text>
<text x="280.8" y="360.5" transform="rotate(90 280.8 360.5)">Дисплей</text>
<text x="20.5" y="366.8" transform="rotate(90 20.5 366.8)">Лист 1</text>
<text x="40.9" y="367.8" transform="rotate(90 40.9 367.8)">Лит.</text>
<text x="111.5" y="369" transform="rotate(90 111.5 369)">А1.3</text>
<text x="1.1" y="373.9" transform="rotate(90 1.1 373.9)">Формат А3</text>
<text x="40.9" y="383.1" transform="rotate(90 40.9 383.1)">Масса</text>
<text x="266.8" y="379.2" transform="rotate(90 266.8 379.2)">A1.1</text>
<text x="291" y="380.5" transform="rotate(90 291 380.5)">A6.1</text>
<text x="20.5" y="386.7" transform="rotate(90 20.5 386.7)">Листов</text>
<text x="116.5" y="384.5" transform="rotate(90 116.5 384.5)">A2</text>
<text x="21.1" y="402" transform="rotate(90 21.1 402)">4</text>
<text x="40.9" y="397.3" transform="rotate(90 40.9 397.3)">Масштаб</text>
</g>
<g font-size="2.7">
<text x="157.6" y="32.7" transform="rotate(90 157.6 32.7)">(0V)</text>
<text x="157.6" y="60.3" transform="rotate(90 157.6 60.3)">(+)</text>
<text x="157.6" y="73.4" transform="rotate(90 157.6 73.4)">(-)</text>
</g>
</svg>
